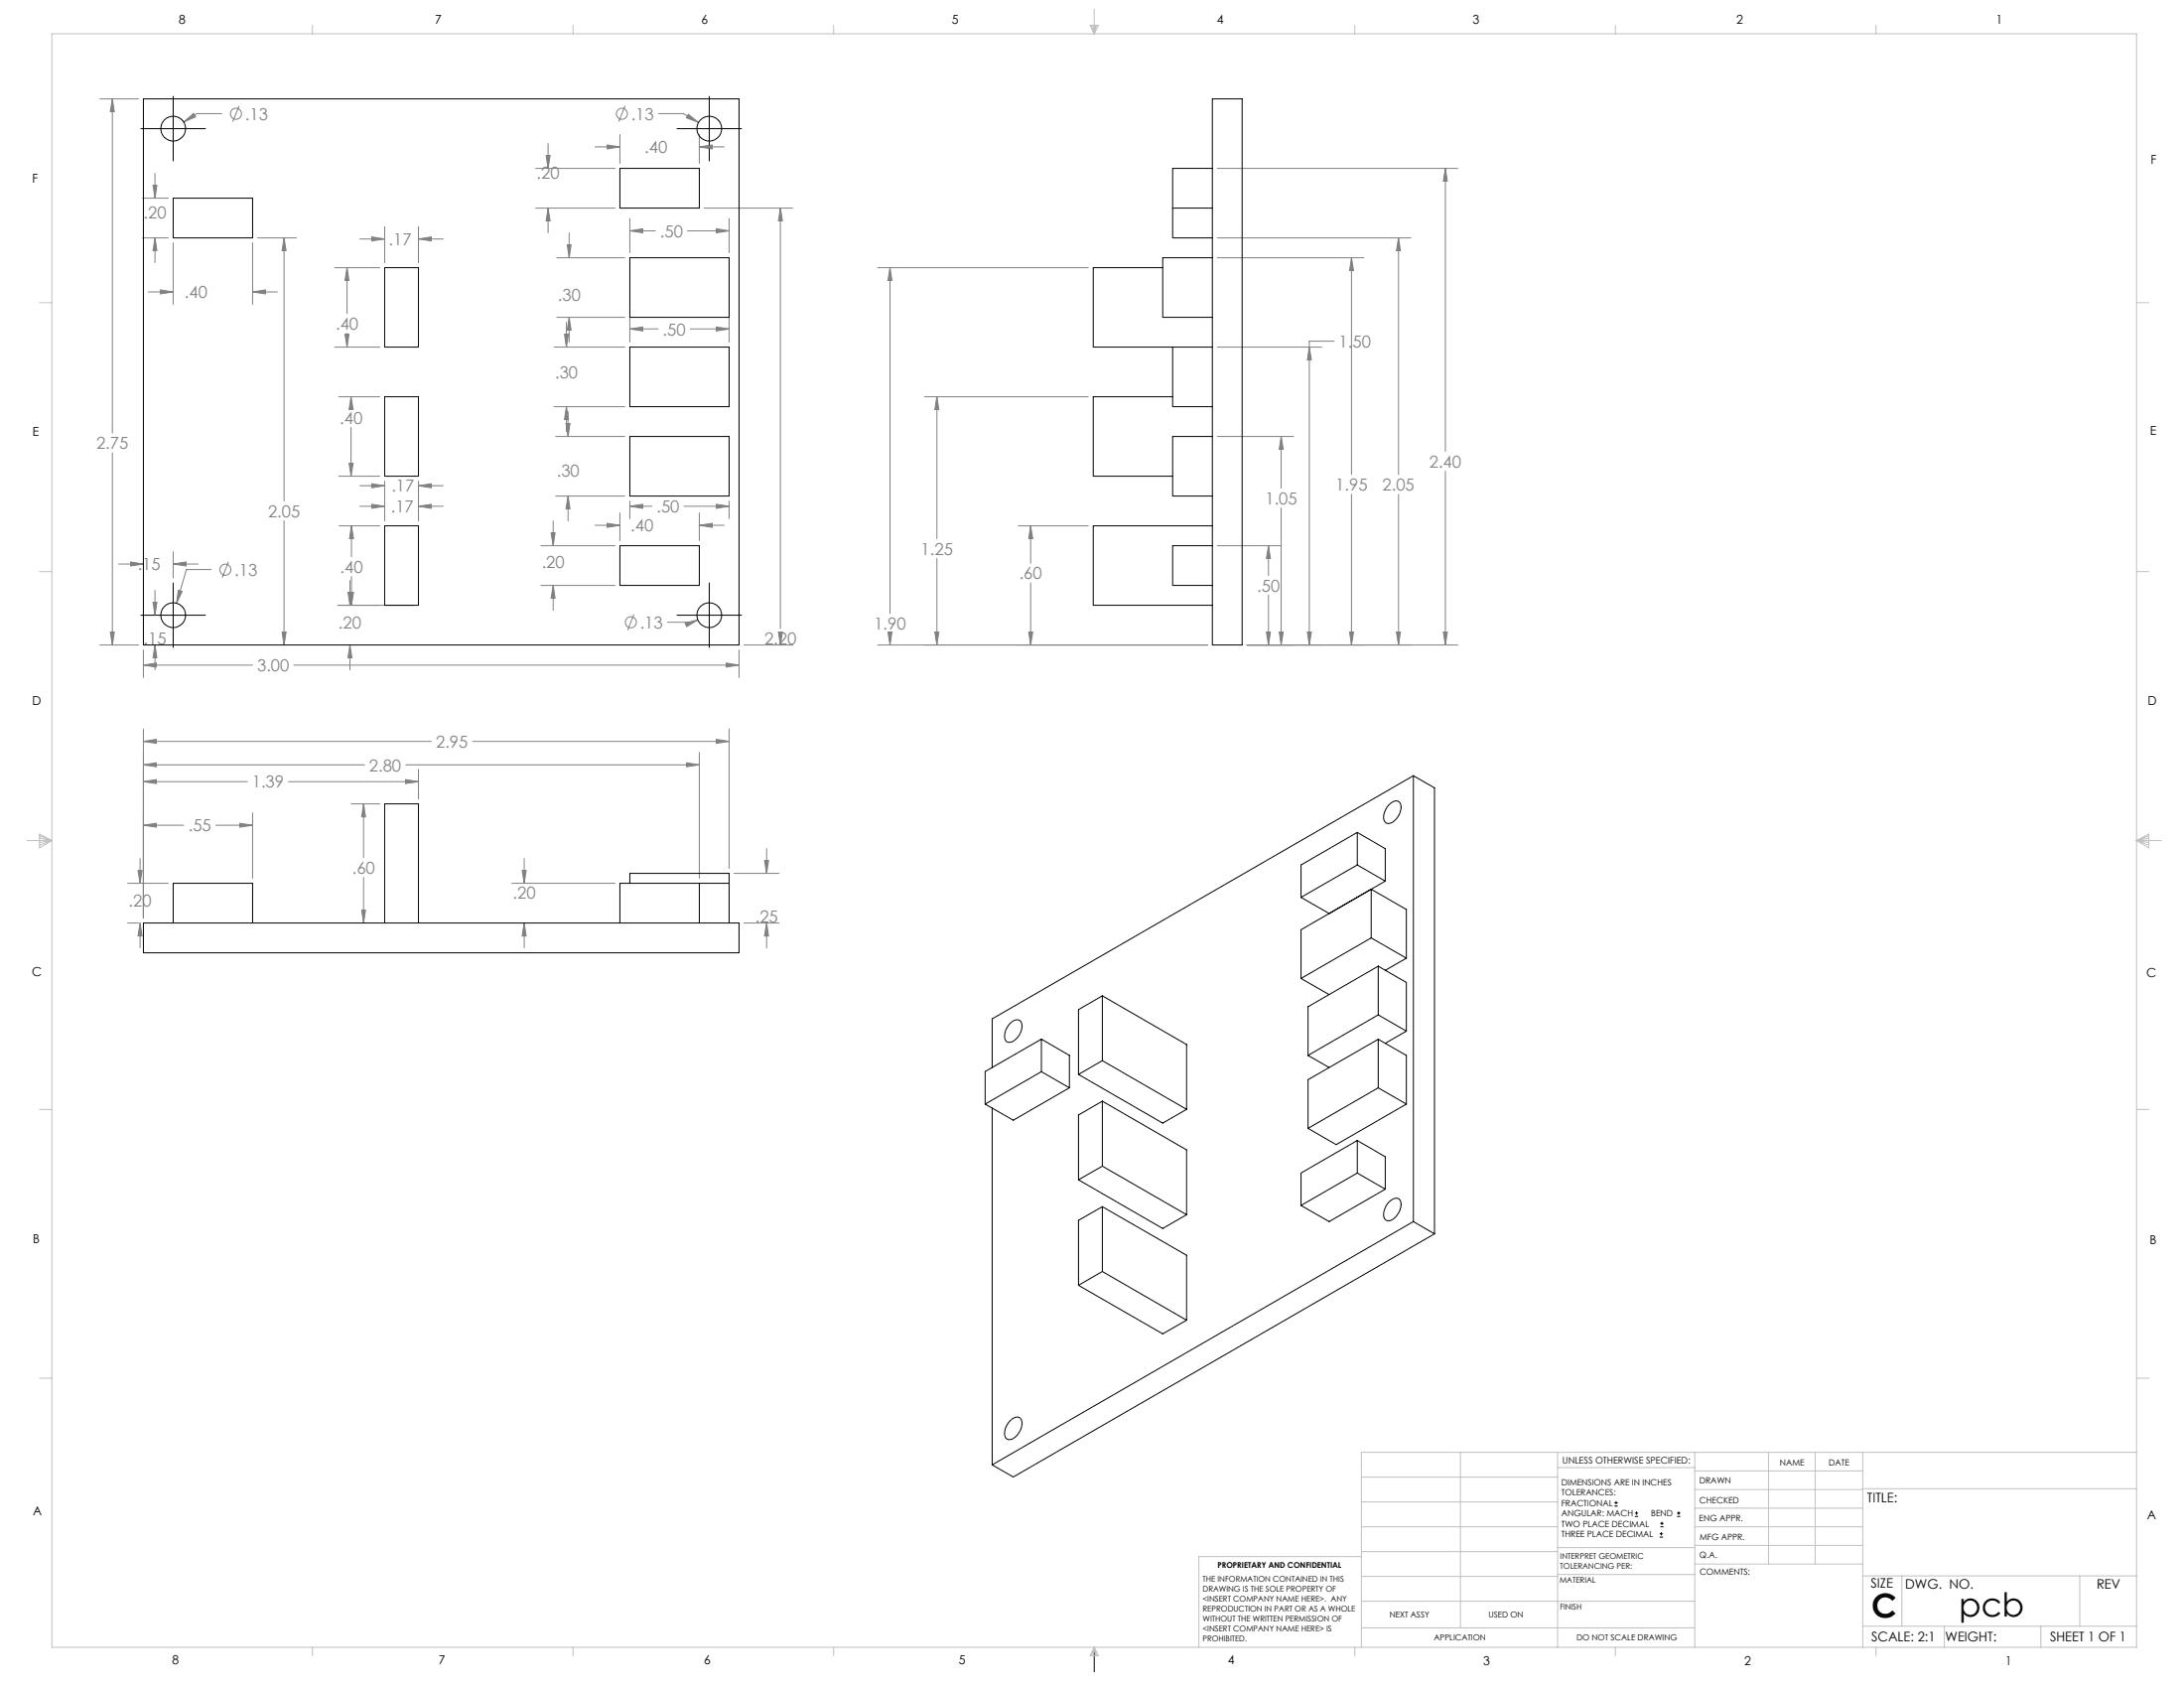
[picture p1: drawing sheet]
<svg xmlns="http://www.w3.org/2000/svg" width="559mm" height="432mm" viewBox="0 0 559 432" stroke-linecap="round" stroke-linejoin="round" font-family="sans-serif">
<g fill="none" stroke="#808080" stroke-width=".25">
<path d="M25.6 25.3h9.8M28.8 25.3l.4 3.3h-1zM28.8 25.3v85.5M47 31.2l2.5-2.2 .6 .9zM56.7 29.1h-6.3l-3.4 2.1M61.2 27.1l-1.7 4M139.7 39.8h1.1l-.6 3.3zM140.2 36.7v6.4M152.3 37.6h6.3M155.3 37.1l3.3 .5-3.3 .5zM158.6 34.4v7.4M159.9 27.1l-1.6 4"/>
<path d="M168.5 29.1h6.3l3.9 2.2M176.1 29.2l2.6 2.1-3.1-1.2zM178.9 37.6l3.3-.5v1zM178.9 34.4v7.4M178.9 37.6h6.4M36.5 50.7h6.5M39.2 47.4h.9l-.4 3.3zM39.7 44.3v6.4M98.4 58v9.2M107.1 58v9.2M137.1 43.1h20.2M137.1 53.2h20.2"/>
<path d="M140.2 53.2l.6 3.3h-1.1zM140.2 53.2v6.4M145.6 59.6v6.3M161.1 59.1l3.4-.6v1zM161.1 55.9v8.8M161.1 59.1h6.6M175.9 59.1h10.6M180.2 53.2h22.6M183.3 58.5l3.2 .6-3.2 .4zM186.5 55.9v8.8M199.7 53.2l.5 3.3h-1zM199.7 53.2v107.6"/>
<path d="M311.5 43.1h61.5M369.8 43.1l.5 3.3h-1zM369.8 43.1v72.4M36.5 60.9h6.5M38 74.7h6.3M39.7 60.9l.4 3.2h-.9zM39.7 60.9v6.3M41 74.2l3.3 .5-3.3 .5zM44.3 62.1v15.8M64.6 74.7l3.3-.5v1zM64.6 62.1v15.8M64.6 74.7h6.4"/>
<path d="M65.9 60.9h9.9M72.7 60.9l.5 3.2h-1zM72.7 60.9v67.3M85.6 68.5h11.6M88.8 68.5l.5 3.3h-1zM88.8 68.5v11.7M92.1 61.1h6.3M95.1 60.6l3.3 .5-3.3 .5zM107.1 61.1l3.2-.5v1zM107.1 61.1h6.3M142.5 65.9h17.4M145.1 62.6h1l-.5 3.3z"/>
<path d="M224.5 68.5h53.9M227.7 68.5l.5 3.3h-1zM227.7 68.5v88.5M311.5 60.9h49.5M311.5 65.9h37.5M345.8 65.9l.5 3.3h-1zM345.8 65.9v55.5M357.8 60.9l.5 3.2h-1zM357.8 60.9v60.5M85.6 88.8h11.6M88.3 85.5h1l-.5 3.3zM88.8 85.3v3.5"/>
<path d="M141.7 88.8h18.2M142.5 81.2h17.4M144.4 85.5h1.1l-.6 3.3zM144.9 82.4v6.4M145.6 81.2l.5 3.3h-1zM145.6 81.2v6.3M161.1 84.1l3.4-.5v1.1zM161.1 81v6.5M161.1 84.1h7.3M176.6 84.1h9.9M183.3 83.6l3.2 .5-3.2 .6zM186.5 81v6.5"/>
<path d="M311.5 88.8h26.7M335 88.8l.5 3.3h-1zM341.3 87.3h-6.3v77.7M28.8 115.8v49.2M86.6 101.5h10.6M89.3 118.5h1l-.5 3.3zM89.8 101.5l.5 3.3h-1zM89.8 101.5v2.8M89.8 109.3v12.5M141.7 104h18.2M142.2 111.7h17.7M144.8 108.3h1l-.5 3.4z"/>
<path d="M144.9 104l.6 3.3h-1.1zM144.9 104v6.4M145.3 105.3v6.4M236.5 101.5h41.9M239.7 101.5l.5 3.3h-1zM239.7 101.5v36.3M311.5 111.7h19.5M327.8 111.7l.5 3.2h-1zM327.8 111.7v13.2M72.7 133.2v31.8M86.6 121.8h10.6M86.7 134.5h10.5"/>
<path d="M89.9 134.5l.6 3.3h-1.1zM89.9 134.5v7.9M92.1 129.5h6.3M92.1 124.2h6.3M95.1 129l3.3 .5-3.3 .5zM95.1 123.8l3.3 .4-3.3 .6zM98.4 123.1v10.1M107.1 129.5l3.2-.5v1zM107.1 124.2l3.2-.4v1zM107.1 123.1v10.1M107.1 129.5h6.3M107.1 124.2h6.3"/>
<path d="M138.4 139.6h18.9M141 136.3h1l-.5 3.3zM141.5 133.2v6.4M142.2 126.9h17.7M145.3 126.9l.5 3.3h-1zM145.3 126.9v6.3M152.3 134.4h6.3M155.3 133.9l3.3 .5-3.3 .5zM158.6 131.2v7.1M161.1 129.5l3.4-.5v1zM161.1 129.5h5.7M161.1 128.2v4.5"/>
<path d="M175 129.5h11.5M178.9 134.4l3.3-.5v1zM178.9 131.2v7.1M178.9 134.4h6.4M183.3 129l3.2 .5-3.2 .5zM186.5 128.2v4.5M260.5 134.5h17.9M263.7 134.5l.5 3.3h-1zM263.7 134.5v9.6M311.5 139.6h16.2M324.6 139.6l.4 3.3h-1zM324.6 139.6v7.6"/>
<path d="M327.8 129.9v35.1M345.8 126.4v38.6M357.8 126.4v38.6M369.8 120.5v44.5M30.3 144.3h6.4M33.4 143.8l3.3 .5-3.3 .5zM39.2 154.1h.9l-.4 3.3zM39.7 151v6.4M44.3 144.3l3.3-.5v1zM44.3 141.1v6.7M44.3 144.3h6.4M45.6 151l1 .3-1.4 3z"/>
<path d="M54 145.7h-6.3l-2.5 8.6M58.5 143.7l-1.6 4M86.4 154.8h19.4M89 151.5h1l-.5 3.3zM89.4 151.5h1.1l-.6 3.3zM89.5 148.5v6.3M89.9 147.5v7.3M138.4 149.8h18.9M141.5 149.8l.5 3.2h-1zM141.5 149.8v6.3M162.2 157.2l-1.6 4M175.3 159.4l3.2-.8-2.8 1.7z"/>
<path d="M178.5 158.6l-1.4 .6h-6.3M239.7 142.8v22.2M263.7 149.1v15.9M324.6 152.2v12.8M25.6 165h9.8M28.2 161.7h1l-.4 3.3zM36.7 170.1l3.3-.5v1zM36.7 166.3v7M36.7 170.1h27.9M39.7 165l.4 3.3h-.9zM39.7 165v6.3M72.2 161.7h1l-.5 3.3z"/>
<path d="M75.2 170.1h113.9M89.5 165l.5 3.3h-1zM89.5 165v6.3M185.8 169.6l3.3 .5-3.3 .5zM189.1 166.3v7M190.4 165h12.4M199.2 161.7h1l-.5 3.3zM199.7 165h.1M224.5 165h84.4M227.2 161.7h1l-.5 3.3zM227.7 162v3M239.2 161.7h1l-.5 3.3z"/>
<path d="M263.2 161.7h1l-.5 3.3zM319.1 165h53.9M324 161.7h1l-.4 3.3zM327.3 161.7h1l-.5 3.3zM334.5 161.7h1l-.5 3.3zM345.3 161.7h1l-.5 3.3zM357.3 161.7h1l-.5 3.3zM369.3 161.7h1l-.5 3.3zM36.7 200l3.3-.6v1zM36.7 195.7l3.3-.6v1zM36.7 189.7l3.3-.6v1zM36.7 186.5v48.3"/>
<path d="M36.7 200h26.6M36.7 195.7h56.6M36.7 189.7h73.6M73.8 200h33.3M103.8 199.4l3.3 .6-3.3 .4zM103.8 195.7h75.1M107.1 196.8v7.6M120.9 189.7h65.6M175.6 195.1l3.3 .6-3.3 .4zM178.9 192.5v32.2M183.3 189.1l3.2 .6-3.2 .4zM186.5 186.5v35.6"/>
<path d="M35.8 219.6v6.4M36.7 211.1l3.3-.5v1zM36.7 211.1h10.3M55.2 211.1h9.4M61.3 210.6l3.3 .5-3.3 .5zM64.6 207.9v16.8M89.9 205.6h7.3M93 205.6l.5 3.4h-1zM93 205.6v13.8M134.1 219.6v6.4M196.1 217.1v6.3M32.7 226h10.3"/>
<path d="M32.7 236.1h2.7M35.3 222.7h1l-.5 3.3zM35.8 236.1l.5 3.3h-1zM35.8 236.1v6.4M92.5 232.8h1l-.5 3.3zM93 224.4v11.7M131 226h26.3M133.6 222.7h1l-.5 3.3zM134.1 236.1l.5 3.3h-1zM134.1 236.1v6.4M187.8 223.4h11.5M190.4 236.1h8.9"/>
<path d="M195.6 220.1h1l-.5 3.3zM196.1 236.1l.5 3.3h-1zM196.1 236.1v6.4"/>
<circle cx="60.4" cy="29.1" r="1.41"/>
<circle cx="159.1" cy="29.1" r="1.41"/>
<circle cx="57.7" cy="145.7" r="1.42"/>
<circle cx="161.4" cy="159.2" r="1.4"/>
</g>
<g fill="none" stroke="#000" stroke-width=".25">
<path d="M36.1 32.9h16.5M44.3 24.7v16.5M173.2 32.9h16.5M181.5 24.7v16.5M36.1 157.4h16.5M44.3 149.1v16.5M173.2 157.4h16.5M181.5 149.1v16.5M413.1 385.3h.8M413.1 384.4h.8M413.5 384v.8M418.3 387.9h.8"/>
<path d="M418.3 387.1h.8M418.7 386.6v.9M424.6 393.2h.9M424.6 392.4h.9M424.8 390.6h.8M424.8 389.7h.8M425.1 391.9v.9M425.2 389.3v.8M429.1 387.9h.8M429.1 387.1h.8M429.5 386.6v.9M280 421.4v6.3"/>
</g>
<g fill="none" stroke="#c0c0c0" stroke-width=".25">
<path d="M13.3 8.6h533.4v412.8h-533.4zM79.9 6.5v2.1M146.6 6.5v2.1M213.3 6.5v2.1M278.9 6.5h2.2l-1.1 2.1zM279.1 6.5l.9 2.1M279.6 6.5l.4 2.1M280 2.4v6.2M280.3 6.5l-.3 2.1M280.6 6.5l-.6 2.1M346.6 6.5v2.1M413.3 6.5v2.1"/>
<path d="M480 6.5v2.1M10.1 77.4h3.2M546.7 77.4h3.1M10.1 146.2h3.2M546.7 146.2h3.1M6.9 215h6.4M10.1 213.4l3.2 1.6-3.2 1.9zM10.1 213.8l3.2 1.2M10.1 214.4l3.2 .6M13.3 215l-3.2 1.2M13.3 215l-3.2 .5M546.7 215h6.3"/>
<path d="M546.7 215l3.1 .5M546.7 215l3.1 1.2M546.7 215l3.1-1.6v3.5zM549.8 214.4l-3.1 .6M549.8 213.8l-3.1 1.2M10.1 283.8h3.2M546.7 283.8h3.1M10.1 352.6h3.2M546.7 352.6h3.1M348.3 377.9h50.2M373.7 371.5v44.9M398.5 371.5v49.9"/>
<path d="M398.5 375.4h35.1M433.6 371.5v49.9M433.6 376.3h43M452.5 371.5v28.6M464.4 371.5v28.6M476.6 371.5v49.9M546.7 371.5h-198.4v49.9M348.3 396.9h50.2M348.3 390.6h50.2M348.3 384.2h50.2M348.3 398.2h-41.6v23.2M398.5 395.9h35.1"/>
<path d="M433.6 385.8h43M433.6 381h43M433.6 390.6h43M433.6 395.3h43M476.6 380.8h70.1M348.3 416.4h85.3M348.3 409.6h85.3M348.3 403.3h50.2M398.5 402.8h35.1M433.6 400.1h43M476.6 416h70.1M476.6 403.1h70.1"/>
<path d="M486.6 403.1v12.9M497.5 416v5.4M522.2 416v5.4M532.1 403.1v12.9M79.9 421.4v2.1M146.6 421.4v2.1M213.3 421.4v2.1M280 421.4l1.1 2.2h-2.2zM280 421.4l.6 2.2M280 421.4l-.9 2.2M280 421.4l-.4 2.2M280 421.4l.3 2.2"/>
<path d="M346.6 421.4v2.1M413.3 421.4v2.1M480 421.4v2.1"/>
</g>
<path d="M36.7 170.1l3.3-.5v1zM185.8 169.6l3.3 .5-3.3 .5zM28.8 25.3l.4 3.3h-1zM28.2 161.7h1l-.4 3.3zM95.1 129l3.3 .5-3.3 .5zM107.1 129.5l3.2-.5v1zM89.4 151.5h1.1l-.6 3.3zM89.9 134.5l.6 3.3h-1.1zM41 74.2l3.3 .5-3.3 .5zM64.6 74.7l3.3-.5v1zM39.7 60.9l.4 3.2h-.9zM39.2 47.4h.9l-.4 3.3zM89 151.5h1l-.5 3.3zM89.5 165l.5 3.3h-1zM141 136.3h1l-.5 3.3zM141.5 149.8l.5 3.2h-1zM155.3 133.9l3.3 .5-3.3 .5zM178.9 134.4l3.3-.5v1zM39.2 154.1h.9l-.4 3.3zM39.7 165l.4 3.3h-.9zM44.3 144.3l3.3-.5v1zM33.4 143.8l3.3 .5-3.3 .5zM139.7 39.8h1.1l-.6 3.3zM140.2 53.2l.6 3.3h-1.1zM178.9 37.6l3.3-.5v1zM155.3 37.1l3.3 .5-3.3 .5zM175.3 159.4l.4 .9 2.8-1.7zM45.6 151l-.4 3.3 1.4-3zM47 31.2l3.1-1.3-.6-.9zM176.1 29.2l-.5 .9 3.1 1.2zM72.7 60.9l.5 3.2h-1zM72.2 161.7h1l-.5 3.3zM144.8 108.3h1l-.5 3.4zM145.3 126.9l.5 3.3h-1zM183.3 129l3.2 .5-3.2 .5zM161.1 129.5l3.4-.5v1zM199.7 53.2l.5 3.3h-1zM199.2 161.7h1l-.5 3.3zM89.8 101.5l.5 3.3h-1zM89.3 118.5h1l-.5 3.3zM107.1 124.2l3.2-.4v1zM95.1 123.8l3.3 .4-3.3 .6zM95.1 60.6l3.3 .5-3.3 .5zM107.1 61.1l3.2-.5v1zM88.8 68.5l.5 3.3h-1zM88.3 85.5h1l-.5 3.3zM145.1 62.6h1l-.5 3.3zM145.6 81.2l.5 3.3h-1zM144.4 85.5h1.1l-.6 3.3zM144.9 104l.6 3.3h-1.1zM183.3 83.6l3.2 .5-3.2 .6zM161.1 84.1l3.4-.5v1.1zM161.1 59.1l3.4-.6v1zM183.3 58.5l3.2 .6-3.2 .4zM35.3 222.7h1l-.5 3.3zM35.8 236.1l.5 3.3h-1zM133.6 222.7h1l-.5 3.3zM134.1 236.1l.5 3.3h-1zM93 205.6l.5 3.4h-1zM92.5 232.8h1l-.5 3.3zM195.6 220.1h1l-.5 3.3zM196.1 236.1l.5 3.3h-1zM61.3 210.6l3.3 .5-3.3 .5zM36.7 211.1l3.3-.5v1zM103.8 199.4l3.3 .6-3.3 .4zM36.7 200l3.3-.6v1zM175.6 195.1l3.3 .6-3.3 .4zM36.7 195.7l3.3-.6v1zM183.3 189.1l3.2 .6-3.2 .4zM36.7 189.7l3.3-.6v1zM263.2 161.7h1l-.5 3.3zM263.7 134.5l.5 3.3h-1zM239.7 101.5l.5 3.3h-1zM239.2 161.7h1l-.5 3.3zM227.7 68.5l.5 3.3h-1zM227.2 161.7h1l-.5 3.3zM324 161.7h1l-.4 3.3zM324.6 139.6l.4 3.3h-1zM327.3 161.7h1l-.5 3.3zM327.8 111.7l.5 3.2h-1zM334.5 161.7h1l-.5 3.3zM335 88.8l.5 3.3h-1zM345.8 65.9l.5 3.3h-1zM345.3 161.7h1l-.5 3.3zM357.8 60.9l.5 3.2h-1zM357.3 161.7h1l-.5 3.3zM369.8 43.1l.5 3.3h-1zM369.3 161.7h1l-.5 3.3z" fill="#808080"/>
<g fill="none" stroke="#000" stroke-width=".25">
<path d="M36.7 25.3h152.4v139.7h-152.4zM310.2 25.3h7.6v139.7h-7.6zM44.3 50.7h20.3v10.2h-20.3zM158.6 43.1h20.3v10.1h-20.3zM300 53.2h10.2M310.2 43.1h-10.2v17.8h10.2M98.4 68.5h8.7v20.3h-8.7zM161.1 65.9h25.4v15.3h-25.4zM297.5 68.5h-17.8v20.3h30.5M310.2 65.9h-12.7v15.3h12.7M161.1 88.8h25.4v15.2h-25.4zM300 88.8v15.2h10.2"/>
<path d="M98.4 101.5h8.7v20.3h-8.7zM161.1 111.7h25.4v15.2h-25.4zM300 101.5h-20.3v20.3h20.3M310.2 111.7h-10.2v15.2h10.2M98.4 134.5h8.7v20.3h-8.7zM158.6 139.6h20.3v10.2h-20.3zM310.2 134.5h-30.5v20.3h30.5M310.2 139.6h-10.2v10.2h10.2M361.6 198.4l-107.7 62.2v12.5M361.6 198.4v114.1M361.6 198.4l5.4 3.1v114.1M347.3 212.9l7.1 4.2v8.3"/>
<path d="M347.3 212.9l-14.4 8.4v8.3M347.3 212.9v8.4M355.4 205.8a1.77 1.77 0 0 1 2.9-.3 4.3 4.3 0 0 1-2.9 5.1 1.41 1.41 0 0 1-1.4-1.8l.6-1.9zM36.7 236.1h152.4v7.6h-152.4zM44.3 236.1v-10.1h20.3v10.1M98.4 236.1v-30.5h8.7v30.5M161.1 226v-2.6h25.4v12.7M178.9 226v10.1M186.5 226h-27.9v10.1M347.3 221.3l-14.4 8.3M347.3 221.3l7.1 4.1M350.8 227.5l9 5.2v12.4"/>
<path d="M350.8 227.5l-17.9 10.3v12.5M350.8 227.5v12.4M350.8 239.9l9 5.2M350.8 239.9l-17.9 10.4M354.4 225.4l-14.3 8.3-7.2-4.1M282 254.7l21.6 12.5v16.6M282 254.7l-6.1 3.6v16.5M282 254.7v16.6M332.9 250.3l7.2 4.1M352.6 247.2l7.2 4.1v12.5M352.6 247.2l-17.9 10.3v12.5M352.6 247.2v12.4"/>
<path d="M352.6 259.6l-17.9 10.4M352.6 259.6l7.2 4.2M359.8 245.1l-5.4 3.1M258.4 261.8a1.81 1.81 0 0 1 2.9-.3 4.3 4.3 0 0 1-2.9 5.1 1.37 1.37 0 0 1-1.4-1.8l.3-1.3zM266.5 265.8l7.1 4.2v8.3M266.5 274.1l-14.4 8.3M266.5 265.8l-14.4 8.3v8.3M266.5 265.8v8.3M266.5 274.1l7.1 4.2M273.6 278.3l-14.3 8.3-7.2-4.2M275.9 274.8l21.6 12.5 6.1-3.5M282 271.3l-6.1 3.5"/>
<path d="M282 271.3l21.6 12.5M334.7 270l5.4 3.1M352.6 265.9l7.2 4.1v12.4M352.6 278.3l-17.9 10.3M352.6 265.9l-17.9 10.3v12.4M352.6 265.9v12.4M352.6 278.3l7.2 4.1M359.8 263.8l-5.4 3.1M253.9 283.5v91.2M282 281.7l21.6 12.4v16.6M282 281.7l-6.1 3.5v16.6M282 281.7v16.6"/>
<path d="M282 298.3l21.6 12.4M282 298.3l-6.1 3.5M347.3 291.7l7.1 4.2v8.3M347.3 291.7l-14.4 8.4v8.3M347.3 291.7v8.4M359.8 282.4l-17.9 10.4-7.2-4.2M275.9 301.8l21.6 12.5 6.1-3.6M282 308.7l21.6 12.4v16.6M282 308.7l-6.1 3.5v16.6M282 308.7v16.6M347.3 300.1l-14.4 8.3M347.3 300.1l7.1 4.1"/>
<path d="M354.4 304.2l-14.3 8.3-7.2-4.1M355.4 307.4a2.01 2.01 0 0 1 2.6-.6 3.8 3.8 0 0 1-1.2 4.7 1.56 1.56 0 0 1-2.7-.1 4.3 4.3 0 0 1 1.3-4zM361.6 312.5l-107.7 62.2M361.6 312.5l5.4 3.1M367 315.6l-107.7 62.2-5.4-3.1M275.9 328.8l21.6 12.4 6.1-3.5M282 325.3l-6.1 3.5M282 325.3l21.6 12.4M258.4 363.5a1.96 1.96 0 0 1 2.7-.7 3.7 3.7 0 0 1-1.2 4.7 1.57 1.57 0 0 1-2.8 0l-.1-1.1 .3-1.2z"/>
<circle cx="44.3" cy="32.9" r="3.2"/>
<circle cx="181.5" cy="32.9" r="3.2"/>
<circle cx="44.3" cy="157.4" r="3.2"/>
<circle cx="181.5" cy="157.4" r="3.2"/>
</g>
<g font-size="8.5">
<text x="478.9" y="413.7">C</text>
<text x="501.3" y="413.5">pcb</text>
</g>
<g font-size="4.2" fill="#808080">
<text x="62.7" y="30.6">.13</text>
<text x="161.5" y="30.6">.13</text>
<text x="164.9" y="39.2">.40</text>
<text x="137.3" y="45.8">.20</text>
<text x="36.7" y="56">.20</text>
<text x="99.5" y="62.7">.17</text>
<text x="168.9" y="60.6">.50</text>
<text x="47.2" y="76.3">.40</text>
<text x="142.7" y="77">.30</text>
<text x="85.9" y="84.3">.40</text>
<text x="169.6" y="85.7">.50</text>
<text x="342.5" y="88.9">1.50</text>
<text x="142" y="96.9">.30</text>
<text x="86.9" y="108.4">.40</text>
<text x="24.7" y="114.9">2.75</text>
<text x="365.7" y="119.6">2.40</text>
<text x="100.2" y="125.8">.17</text>
<text x="142.4" y="121.8">.30</text>
<text x="341.7" y="125.5">1.95</text>
<text x="353.7" y="125.5">2.05</text>
<text x="100" y="131.1">.17</text>
<text x="168" y="131.1">.50</text>
<text x="323.7" y="129">1.05</text>
<text x="68.6" y="132.3">2.05</text>
<text x="161.4" y="136">.40</text>
<text x="235.6" y="141.9">1.25</text>
<text x="35.2" y="145.9">.15</text>
<text x="60" y="147.3">.13</text>
<text x="87" y="146.5">.40</text>
<text x="138.6" y="145.3">.20</text>
<text x="260.8" y="148.2">.60</text>
<text x="321.6" y="151.3">.50</text>
<text x="86.6" y="160.7">.20</text>
<text x="163.8" y="160.7">.13</text>
<text x="223.6" y="161.1">1.90</text>
<text x="36.7" y="164.9">.15</text>
<text x="195.6" y="164.9">2.20</text>
<text x="65.8" y="171.7">3.00</text>
<text x="111.5" y="191.2">2.95</text>
<text x="94.5" y="197.2">2.80</text>
<text x="64.5" y="201.5">1.39</text>
<text x="48.2" y="212.7">.55</text>
<text x="90.1" y="223.5">.60</text>
<text x="32.9" y="231.8">.20</text>
<text x="131.2" y="229.9">.20</text>
<text x="193.2" y="235.8">.25</text>
</g>
<g font-size="3.4">
<text x="477.8" y="384.2">TITLE:</text>
<text x="478.7" y="406.3">SIZE</text>
<text x="487.5" y="406.3">DWG. NO.</text>
<text x="536.5" y="406.4">REV</text>
<text x="478.8" y="419.8">SCALE: 2:1</text>
<text x="497.7" y="419.9">WEIGHT:</text>
<text x="524.5" y="419.8">SHEET 1 OF 1</text>
</g>
<g font-size="3.2">
<text x="45.7" y="6.1">8</text>
<text x="111.3" y="6.1">7</text>
<text x="179.5" y="6.1">6</text>
<text x="243.5" y="6.1">5</text>
<text x="311.3" y="6">4</text>
<text x="376.8" y="6.1">3</text>
<text x="444.3" y="6.1">2</text>
<text x="510.7" y="6">1</text>
<text x="550.3" y="41.8">F</text>
<text x="8.2" y="46.6">F</text>
<text x="8.4" y="111.5">E</text>
<text x="550.1" y="111.2">E</text>
<text x="8.2" y="180.2">D</text>
<text x="549.6" y="180.4">D</text>
<text x="8.2" y="249.7">C</text>
<text x="549.2" y="249.9">C</text>
<text x="8.4" y="318">B</text>
<text x="550" y="318.2">B</text>
<text x="8.4" y="387.6">A</text>
<text x="549.4" y="388.7">A</text>
<text x="44.1" y="425.8">8</text>
<text x="112.2" y="425.8">7</text>
<text x="180.2" y="425.8">6</text>
<text x="245.3" y="425.7">5</text>
<text x="314.1" y="425.7">4</text>
<text x="379.5" y="425.8">3</text>
<text x="446.4" y="425.8">2</text>
<text x="513.1" y="425.8">1</text>
</g>
<text font-size="2.4" x="399.7" y="374.3">UNLESS OTHERWISE SPECIFIED:</text>
<g font-size="2.2">
<text x="455.4" y="374.8">NAME</text>
<text x="467.9" y="374.8">DATE</text>
<text x="399.5" y="379.9">DIMENSIONS ARE IN INCHES</text>
<text x="399.5" y="382.6">TOLERANCES:</text>
<text x="434.8" y="379.6">DRAWN</text>
<text x="399.5" y="385.2">FRACTIONAL</text>
<text x="399.5" y="387.9">ANGULAR: MACH</text>
<text x="422.4" y="387.9">BEND</text>
<text x="434.8" y="389.1">ENG APPR.</text>
<text x="434.8" y="384.5">CHECKED</text>
<text x="399.5" y="390.5">TWO PLACE DECIMAL</text>
<text x="399.5" y="393.2">THREE PLACE DECIMAL</text>
<text x="434.9" y="393.9">MFG APPR.</text>
<text x="434.8" y="398.6">Q.A.</text>
<text x="434.9" y="402.8">COMMENTS:</text>
</g>
<g font-size="2.1">
<text x="355.5" y="413.9">NEXT ASSY</text>
<text x="380.8" y="413.9">USED ON</text>
<text x="366.9" y="419.7">APPLICATION</text>
<text x="403.4" y="419.7">DO NOT SCALE DRAWING</text>
</g>
<g font-size="2">
<text x="311.5" y="401.1">PROPRIETARY AND CONFIDENTIAL</text>
<text x="399.2" y="398.8">INTERPRET GEOMETRIC</text>
<text x="399.2" y="401.3">TOLERANCING PER:</text>
<text x="307.7" y="404.7">THE INFORMATION CONTAINED IN THIS</text>
<text x="307.7" y="407.2">DRAWING IS THE SOLE PROPERTY OF</text>
<text x="399.1" y="404.8">MATERIAL</text>
<text x="307.7" y="409.7">&lt;INSERT COMPANY NAME HERE&gt;. ANY</text>
<text x="307.7" y="412.3">REPRODUCTION IN PART OR AS A WHOLE</text>
<text x="399.1" y="411.7">FINISH</text>
<text x="307.7" y="414.8">WITHOUT THE WRITTEN PERMISSION OF</text>
<text x="307.7" y="417.3">&lt;INSERT COMPANY NAME HERE&gt; IS</text>
<text x="307.7" y="419.8">PROHIBITED.</text>
</g>
</svg>
